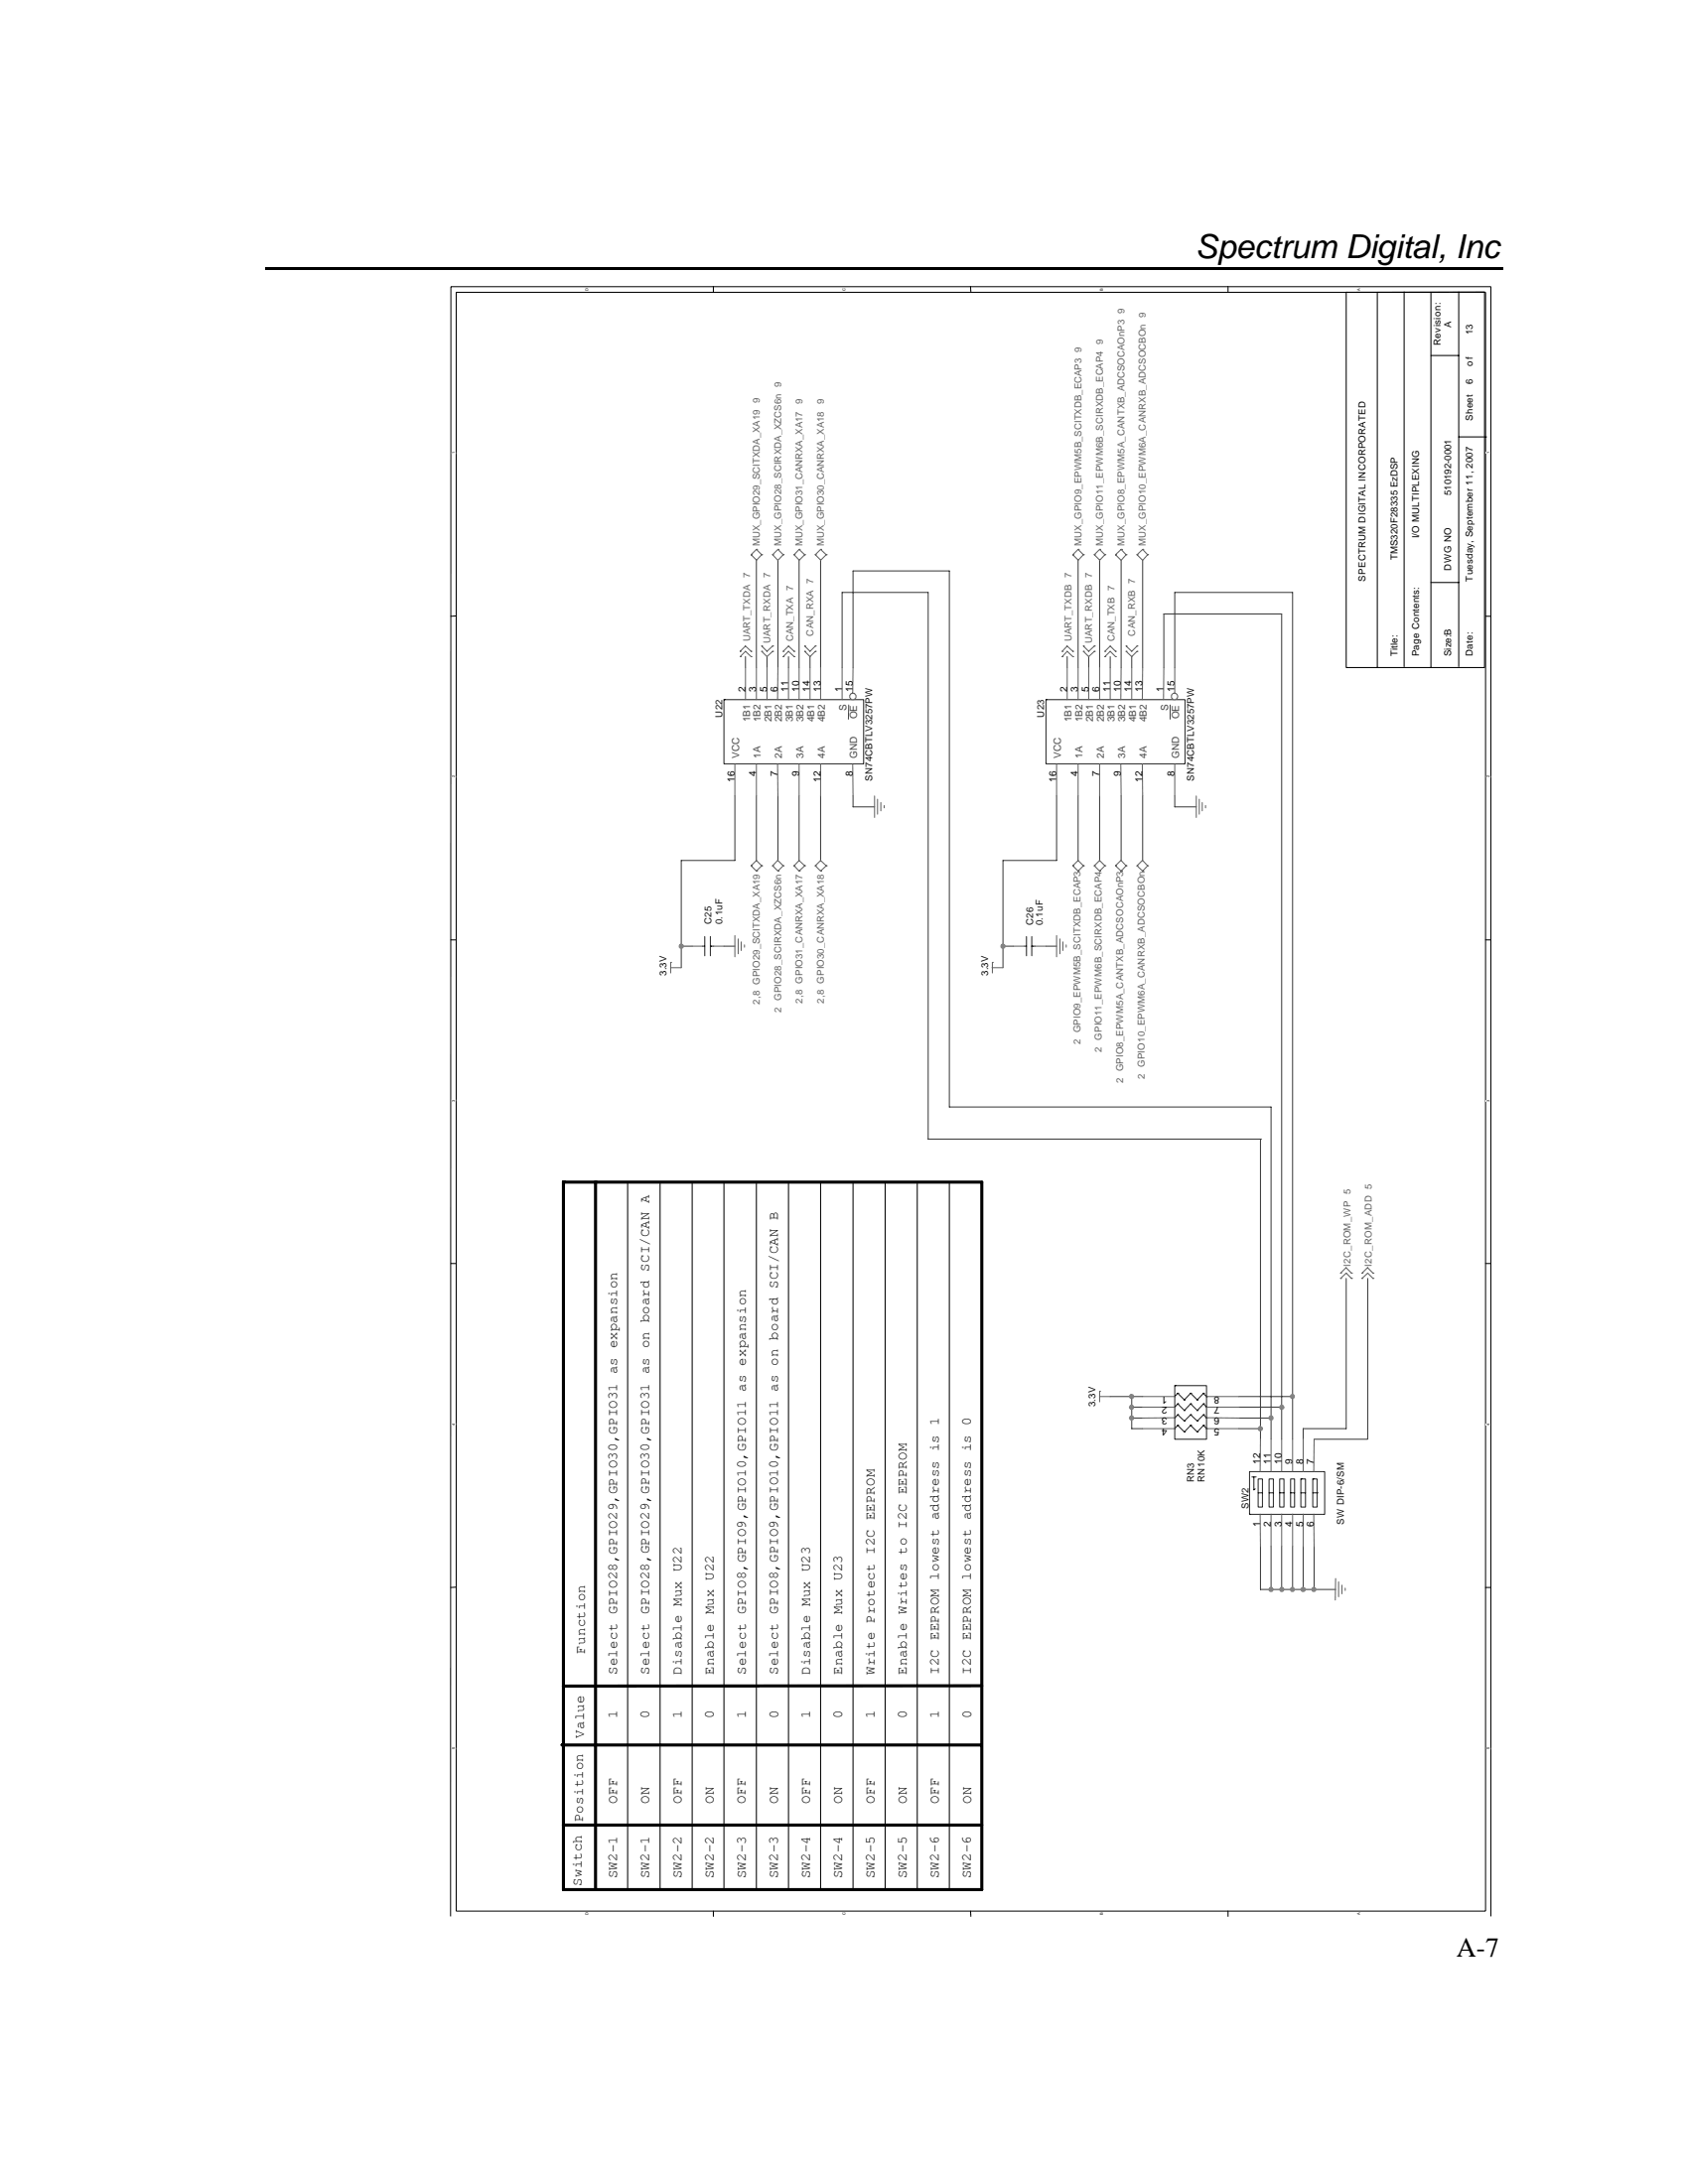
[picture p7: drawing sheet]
<svg xmlns="http://www.w3.org/2000/svg" width="216mm" height="279mm" viewBox="0 0 216 279" stroke-linecap="round" stroke-linejoin="round" font-family="sans-serif">
<path d="M33.9 34.1h.2v.4h-.2z" fill="#000"/>
<path d="M34.1 34.3h158.1" fill="none" stroke="#000" stroke-width=".34"/>
<path d="M55.5 35.6h135.7v209.6h-135.7z" fill="#fff"/>
<path d="M58.3 37.4h131.7v207.1h-131.7zM57.6 245.2l.1-208.5h133v208.5" fill="none" stroke="#000" stroke-width=".13"/>
<g fill="#fff">
<path d="M57.8 223.5h.5v.3h-.5z"/>
<path d="M190.1 223.5h.5v.3h-.5z"/>
</g>
<path d="M58.3 203l-.6 .1M190 203.1h.7" fill="none" stroke="#000" stroke-width=".13"/>
<g fill="#fff">
<path d="M57.8 182.1h.5v.2h-.6z"/>
<path d="M190.1 182.1h.5v.2h-.5z"/>
</g>
<path d="M57.7 161.6h.6M190 161.6h.7" fill="none" stroke="#000" stroke-width=".13"/>
<g fill="#fff">
<path d="M57.8 140.7h.5v.2h-.6z"/>
<path d="M190.1 140.7h.5v.2h-.5z"/>
</g>
<path d="M57.7 120.2h.6M190 120.2h.7" fill="none" stroke="#000" stroke-width=".13"/>
<g fill="#fff">
<path d="M57.8 99.2h.5v.3h-.5z"/>
<path d="M190.1 99.2h.5v.3h-.5z"/>
</g>
<path d="M58.3 78.8h-.6M190 78.8h.7" fill="none" stroke="#000" stroke-width=".13"/>
<g fill="#fff">
<path d="M57.8 57.8h.5v.3h-.6z"/>
<path d="M190.1 57.8h.5v.3h-.5z"/>
<path d="M74.8 244.7h.5v.3h-.5z"/>
<path d="M74.8 36.8h.5v.4h-.5z"/>
<path d="M107.7 244.7h.6v.3h-.6z"/>
<path d="M107.7 36.8h.6v.4h-.6z"/>
</g>
<path d="M91.2 36.7v.7M91.2 244.5v.7" fill="none" stroke="#000" stroke-width=".13"/>
<g fill="#fff">
<path d="M140.6 244.7h.6v.3h-.6z"/>
<path d="M140.6 36.9h.6v.3h-.6z"/>
</g>
<path d="M124.1 36.7l.1 .7M124.1 244.5l.1 .7" fill="none" stroke="#000" stroke-width=".13"/>
<g fill="#fff">
<path d="M173.5 244.7h.6v.3h-.6z"/>
<path d="M173.5 36.9h.6v.3h-.6z"/>
</g>
<g fill="none" stroke="#000" stroke-width=".13">
<path d="M157.1 36.7v.7M172.2 37.4h.1M176.2 37.4v48M179.6 37.4v47.9M183 37.4v48M186.6 37.4v47.9M189.9 37.4h-17.7v48h17.7v-48M183 45.5h3.6M186.6 55.9h3.4M190 55.9h.1M183 74.5h3.6M80.3 151.2v90.5"/>
<path d="M84.4 151.2v90.5M88.5 151.2v90.5M92.6 151.2h.1M92.6 151.2v90.5M96.7 151.2v90.5M100.9 151.2h.1M100.9 151.2v90.5M105 151.2v90.5M109.1 151.2v90.5M113.2 151.2h.1M113.2 151.2v90.5M117.3 151.2h.1"/>
<path d="M117.3 151.2v90.5M121.4 151.2h.1M121.4 151.2v90.5M157.1 244.5v.7"/>
</g>
<g fill="none" stroke="#3d3d3d" stroke-width=".13">
<path d="M96.7 71.7v13.7M99.5 71.7v13.7M102.2 71.7v13.7M105 71.7v13.7M137.9 71.7v13.7M140.6 71.7v13.7M143.4 71.7v13.7M146.1 71.7v13.7M95.3 84v1.4M98.1 84v1.4M100.9 84v1.4M103.6 84v1.4"/>
<path d="M107.7 85.4v-9.6h11v69.9h42.5M109.1 85.4v-12.4h12.3v68.6h41.2v42.5M136.5 84v1.4M139.2 84v1.4M142 84v1.4M144.8 84v1.4M148.9 85.4v-6.9h15v105.6M150.3 85.4v-9.6h15v108.3M94 101.8v8.3h-6.9v13.7M96.7 101.8v8.3M99.5 101.8v8.3M102.2 101.8v8.3"/>
<path d="M105 101.8v8.3M109.1 101.8v1.4h2.8M135.1 101.8v8.3h-6.8v13.7M137.9 101.8v8.3M140.6 101.8v8.3M143.4 101.8v8.3M146.1 101.8v8.3M150.3 101.8v1.4h2.7M87.1 121h1.4M92.6 121h1.4M128.3 121h1.3M133.8 121h1.3"/>
<path d="M161.2 145.7h.1M161.2 145.7v37.1M142 178.7h2.8M146.1 178.7h-1.3v1.3M158.5 178.7h6.8M172.2 163.5v19.3h-5.5v1.3M174.9 163.5v20.6h-6.8M146.1 181.4h-1.3v1.4h1.3M146.1 180h-1.3v1.4M158.5 182.8h2.7v1.3M158.5 181.4h4.1M158.5 180h5.4"/>
<path d="M161.2 197.8v5.5h1.4v-5.5M163.9 197.8v5.5M165.3 197.8v5.5M166.7 197.8v5.5h-1.4M168.1 197.8v5.5h-1.4M162.6 203.3h2.7M168.1 203.3h2.7"/>
</g>
<g fill="none" stroke="#616161" stroke-width=".13">
<path d="M96.1 71h.1M96.1 71l.6 .6M96.7 70.3h.1M96.7 70.3l-.6 .7M96.7 70.3l.7 .7M97.4 71h.1M97.4 71l-.7 .7M98.8 71h.1M98.8 71l.7 .6M99.5 70.3h.1M99.5 70.3l-.7 .7M99.5 70.3l.7 .7"/>
<path d="M100.2 71h.1M100.2 71l-.7 .7M101.6 71h.1M101.6 71l.6 .6M102.2 70.3h.1M102.2 70.3l-.6 .7M102.2 70.3l.7 .7M102.9 71h.1M102.9 71l-.7 .7M104.3 71h.1M104.3 71l.7 .6M105 70.3h.1"/>
<path d="M105 70.3l-.7 .7M105 70.3l.7 .7M105.7 71h.1M105.7 71l-.7 .7M137.2 71h.1M137.2 71l.7 .6M137.9 70.3h.1M137.9 70.3l-.7 .7M137.9 70.3l.7 .7M138.6 71h.1M138.6 71l-.7 .7M140 71h.1"/>
<path d="M140 71l.6 .6M140.6 70.3h.1M140.6 70.3l-.6 .7M140.6 70.3l.7 .7M141.3 71h.1M141.3 71l-.7 .7M142.7 71h.1M142.7 71l.7 .6M143.4 70.3h.1M143.4 70.3l-.7 .7M143.4 70.3l.6 .7M144 71h.1"/>
<path d="M144 71l-.6 .7M145.4 71h.1M145.4 71l.7 .6M146.1 70.3h.1M146.1 70.3l-.7 .7M146.1 70.3l.7 .7M146.8 71h.1M146.8 71l-.7 .7M94.7 83.3h.1M94.7 84h.1M94.7 83.3l.6-.7 .8 .7M94.7 84l.6-.7 .8 .7"/>
<path d="M95.3 85.4v4.1M96.1 83.3h.1M96.1 84h.1M96.7 97.7v4.1M97.4 83.3h.1M97.4 82.6h.1M97.4 83.3l.7 .7 .7-.7M97.4 82.6l.7 .7 .7-.7M98.8 83.3h.1M98.8 82.6h.1M99.5 97.7v4.1M100.2 83.3h.1"/>
<path d="M100.2 84h.1M100.2 83.3l.7-.7 .7 .7M100.2 84l.7-.7 .7 .7M100.9 85.4v4.1M101.6 83.3h.1M101.6 84h.1M102.2 97.7v4.1M102.9 83.3h.1M102.9 82.6h.1M102.9 83.3l.7 .7 .7-.7M102.9 82.6l.7 .7 .7-.7M103.6 85.4v4.1"/>
<path d="M104.3 83.3h.1M104.3 82.6h.1M105 85.4v4.1M105 97.7v4.1M107.7 85.4v4.1M135.9 83.3h.1M135.9 84h.1M135.9 83.3l.6-.7 .7 .7M135.9 84l.6-.7 .7 .7M137.2 83.3h.1M137.2 84h.1M138.6 83.3h.1"/>
<path d="M138.6 82.6h.1M138.6 83.3l.6 .7 .8-.7M138.6 82.6l.6 .7 .8-.7M140 83.3h.1M140 82.6h.1M141.3 83.3h.1M141.3 84h.1M141.3 83.3l.7-.7 .7 .7M141.3 84l.7-.7 .7 .7M142.7 83.3h.1M142.7 84h.1M144 83.3h.1"/>
<path d="M144 82.6h.1M144 83.3l.8 .7 .6-.7M144 82.6l.8 .7 .6-.7M145.4 83.3h.1M145.4 82.6h.1M94 119.7v2.7M96.1 110.8h.1M96.1 110.8l.6-.7 .7 .7M96.1 110.8l.6 .6M96.7 111.4h.1M97.4 110.8h.1M97.4 110.8l-.7 .6"/>
<path d="M98.8 110.8h.1M98.8 110.8l.7 .6M99.5 110.1l-.7 .7M99.5 111.4h.1M99.5 110.1l.7 .7M100.2 110.8h.1M100.2 110.8l-.7 .6M101.6 110.8h.1M101.6 110.8l.6-.7 .7 .7M101.6 110.8l.6 .6M102.2 111.4h.1M102.9 110.8h.1"/>
<path d="M102.9 110.8l-.7 .6M104.3 110.8h.1M104.3 110.8l.7-.7 .7 .7M104.3 110.8l.7 .6M105 111.4h.1M105.7 110.8h.1M105.7 110.8l-.7 .6M111.9 101.8v2.8M112.2 102.2v2M112.7 102.7v1M113.1 103.1v.2M135.1 119.7v2.7"/>
<path d="M137.2 110.8h.1M137.2 110.8l.7-.7 .7 .7M137.2 110.8l.7 .6M137.9 111.4h.1M138.6 110.8h.1M138.6 110.8l-.7 .6M140 110.8h.1M140 110.8l.6-.7 .7 .7M140 110.8l.6 .6M140.6 111.4h.1M141.3 110.8h.1M141.3 110.8l-.7 .6"/>
<path d="M142.7 110.8h.1M142.7 110.8l.7 .6M143.4 110.1l-.7 .7M143.4 111.4h.1M143.4 110.1l.6 .7M144 110.8h.1M144 110.8l-.6 .6M145.4 110.8h.1M145.4 110.8l.7 .6M146.1 110.1l-.7 .7M146.1 111.4h.1M146.1 110.1l.7 .7"/>
<path d="M146.8 110.8h.1M146.8 110.8l-.7 .6M153 101.8v2.8M153.4 102.2v2M153.8 102.7v1M154.2 103.1v.2M85.8 123.1h.1M85.8 123.8h1.3M85.8 123.1v1.4M94.4 120.1v1.9M94.8 120.5v1.1M95.2 120.9v.3"/>
<path d="M126.9 123.8h1.4M126.9 123.1h.1M126.9 123.1v1.4M135.6 120.1v1.9M135.9 120.5v1.1M136.4 120.9v.3M140.6 178h.1M140.6 178.7h1.4M140.6 178v1.3M171.5 162.9h.1M171.5 163.5h.1M171.5 163.5l.7-.6 .7 .6"/>
<path d="M172.2 162.2l-.7 .7M172.2 162.2l.7 .7M172.9 162.9h.1M172.9 163.5h.1M174.2 162.9h.1M174.2 163.5h.1M174.2 163.5l.7-.6 .7 .6M174.9 162.2l-.7 .7M174.9 162.2l.7 .7M175.6 162.9h.1M175.6 163.5h.1M170.8 201.9v2.8"/>
<path d="M171.2 202.4v1.9M171.6 202.8v1.1M172.1 203.2v.3"/>
</g>
<path d="M72.1 151.2h.1M72.1 151.2h53.5v90.5h-53.5zM76.2 151.2h.1M76.2 151.2v90.5M72.1 215.7h.1M125.6 215.7h-53.5M71.9 223.2h.1M71.9 223.2h53.5M72.1 233.5h.1M72.1 233.5h53.5" fill="none" stroke="#000" stroke-width=".4"/>
<path d="M92.6 89.5h17.9v8.2h-17.9zM92.6 89.5h.1" fill="none" stroke="#262626" stroke-width=".13"/>
<circle cx="109.1" cy="89.1" r=".42" fill="#fff"/>
<g fill="none" stroke="#616161" stroke-width=".13">
<path d="M94 97.7v4.1M96.7 85.4v4.1M98.1 85.4v4.1M99.5 85.4v4.1M102.2 85.4v4.1M109.1 97.7v4.1M109.1 85.4l-.1 3.3a.41 .41 0 0 0-.2 .6l.1 .2a.45 .45 0 0 0 .6-.5l-.2-.3h-.2M136.5 85.4v4.1M137.9 97.7v4.1M140.6 97.7v4.1M142 85.4v4.1M143.4 97.7v4.1"/>
<path d="M144.8 85.4v4.1M146.1 97.7v4.1M146.1 85.4v4.1M148.9 85.4l-.1 4.1M146.1 178.7h4.2M154.3 178.7h4.2M146.1 180h4.2M146.1 182.8h4.2M150.3 181.4h-4.2M154.3 180h4.2M154.3 182.8h4.2M154.3 181.4h4.2"/>
</g>
<path d="M108.6 90.2l-.1 1.8" fill="none" stroke="#454545" stroke-width=".13"/>
<g fill="none" stroke="#262626" stroke-width=".13">
<path d="M133.8 89.5h.1M133.8 89.5h17.8v8.2h-17.8zM150.3 177.3h4v6.8h-4zM150.3 177.3h.1M150.6 178.2h.1M150.6 179.6h.1M150.6 178.2l.9 .9M150.6 178.2l-.3 .5M150.6 179.6l.9 .8M150.6 179.6l-.3 .4M151.5 179.1h.1M152.3 178.2h.1"/>
<path d="M152.3 179.6h.1M152.3 178.2l.8 .9M152.3 178.2l-.8 .9M152.3 179.6l.8 .8M152.3 179.6l-.8 .8M153.1 179.1h.1M153.9 178.2l.4 .5M153.9 178.2h.1M153.9 179.6h.1M153.9 178.2l-.8 .9M153.9 179.6l.4 .4M153.9 179.6l-.8 .8"/>
<path d="M154.3 178.7h.1M150.6 181h.1M150.6 182.3h.1M150.6 181l.9 .8M150.6 181l-.3 .4M150.6 182.3l.9 .9M150.6 182.3l-.3 .5M151.5 180.4h.1M151.5 181.8h.1M151.5 183.2h.1M152.3 181h.1M152.3 182.3h.1"/>
<path d="M152.3 181l.8 .8M152.3 181l-.8 .8M152.3 182.3l.8 .9M152.3 182.3l-.8 .9M153.1 180.4h.1M153.1 181.8h.1M153.1 183.2h.1M153.9 181h.1M153.9 182.3h.1M153.9 181l.4 .4M153.9 181l-.8 .8M153.9 182.3l.4 .5"/>
<path d="M153.9 182.3l-.8 .9M154.3 180h.1M154.3 181.4h.1M154.3 182.8h.1"/>
</g>
<circle cx="150.2" cy="89.1" r=".43" fill="#fff"/>
<g fill="none" stroke="#616161" stroke-width=".13">
<path d="M135.1 97.7v4.1M137.9 85.4v4.1M139.2 85.4v4.1M140.6 85.4v4.1M143.4 85.4v4.1M150.2 88.7a.43 .43 0 0 0-.3 .2 .43 .43 0 0 0 .1 .5 .43 .43 0 0 0 .6-.3l-.1-.3-.3-.1M150.3 85.4v3.3M150.3 97.7v4.1M88.5 121h1.3M91.3 121h1.3M129.6 121h1.4M132.4 121h1.4"/>
<path d="M161.2 193.7v4.1M161.2 184.1v4.2M162.6 184.1v4.2M162.6 193.7v4.1M163.9 184.1v4.2M163.9 193.7v4.1M165.3 184.1v4.2M165.3 193.7v4.1M166.7 184.1v4.2M166.7 193.7v4.1M168 193.7l.1 4.1M168.1 184.1l-.1 4.2"/>
</g>
<path d="M149.7 90.2v1.8" fill="none" stroke="#454545" stroke-width=".13"/>
<g fill="none" stroke="#262626" stroke-width=".13">
<path d="M90.1 119.8v2.5M90.9 119.8v2.5M131.3 119.8v2.5M132 119.8v2.5M89.8 121h.3M90.9 121h.1M90.9 121h.4M131 121h.3M132 121h.1M132 121h.4M159.8 188.3h9.6v5.4h-9.6zM159.8 193.7h.1"/>
<path d="M160.1 188.9h.6M160.4 188.9v1.7l.1-.1M160.9 189.2h.6v3.6h-.6zM160.9 191h.6M162.3 189.2h.6v3.6h-.6zM162.3 191h.6M163.7 189.2h.5v3.6h-.5zM163.7 191h.5M165.1 189.2h.5v3.6h-.5zM165.1 191h.5M166.4 189.2h.6v3.6h-.6zM166.4 189.2h.1"/>
<path d="M166.4 191h.6M167.9 189.2h.6v3.6h-.6zM167.9 189.2h.1M167.9 191h.6M168.5 191h.1"/>
</g>
<path d="M87 120.8h.3l.1 .2-.1 .2a.31 .31 0 0 1-.4 0z" fill-rule="evenodd" fill="#7e7e7e"/>
<path d="M87 120.8h.3l.1 .2-.1 .2a.31 .31 0 0 1-.4 0z" fill="none" stroke="#7e7e7e" stroke-width=".13"/>
<circle cx="164" cy="180" r=".26" fill="#7e7e7e"/>
<circle cx="164" cy="180" r=".26" fill="none" stroke="#7e7e7e" stroke-width=".13"/>
<path d="M162.4 181.2a.28 .28 0 0 1 .3 0 .28 .28 0 0 1 .1 .3v.1a.31 .31 0 0 1-.5-.1z" fill-rule="evenodd" fill="#7e7e7e"/>
<path d="M162.6 181.1l-.2 .1-.1 .3a.29 .29 0 0 0 .4 .1 .29 .29 0 0 0 .1-.3l-.1-.1h-.1" fill="none" stroke="#7e7e7e" stroke-width=".13"/>
<circle cx="161.2" cy="182.8" r=".28" fill="#7e7e7e"/>
<path d="M161.2 182.5a.36 .36 0 0 0-.2 .4l.1 .1a.29 .29 0 0 0 .3-.4l-.2-.1" fill="none" stroke="#7e7e7e" stroke-width=".13"/>
<circle cx="144.7" cy="178.7" r=".25" fill="#7e7e7e"/>
<path d="M144.7 178.4a.26 .26 0 0 0-.2 .4 .26 .26 0 0 0 .5 0 .26 .26 0 0 0-.2-.4" fill="none" stroke="#7e7e7e" stroke-width=".13"/>
<circle cx="144.8" cy="180" r=".27" fill="#7e7e7e"/>
<path d="M144.7 179.8a.28 .28 0 0 0-.2 .4 .28 .28 0 0 0 .5 0 .28 .28 0 0 0-.2-.4" fill="none" stroke="#7e7e7e" stroke-width=".13"/>
<circle cx="144.7" cy="181.4" r=".29" fill="#7e7e7e"/>
<path d="M144.7 181.1a.27 .27 0 0 0-.2 .4 .27 .27 0 0 0 .4 .1 .27 .27 0 0 0 0-.4h-.1" fill="none" stroke="#7e7e7e" stroke-width=".13"/>
<path d="M165.1 178.4a.27 .27 0 0 1 .5 .2 .26 .26 0 0 1-.4 .3l-.1-.1z" fill-rule="evenodd" fill="#7e7e7e"/>
<path d="M165.1 178.4a.27 .27 0 0 1 .5 .2 .26 .26 0 0 1-.4 .3l-.1-.1z" fill="none" stroke="#7e7e7e" stroke-width=".13"/>
<path d="M162.3 203.2a.28 .28 0 0 1 .4-.1 .28 .28 0 0 1 .1 .3l-.1 .2h-.3l-.1-.1z" fill-rule="evenodd" fill="#7e7e7e"/>
<path d="M162.3 203.2a.28 .28 0 0 1 .4-.1 .28 .28 0 0 1 .1 .3l-.1 .2h-.3l-.1-.1z" fill="none" stroke="#7e7e7e" stroke-width=".13"/>
<path d="M163.8 203.1a.28 .28 0 0 1 .3 0 .28 .28 0 0 1 .1 .4l-.1 .1h-.3a.27 .27 0 0 1 0-.5z" fill-rule="evenodd" fill="#7e7e7e"/>
<path d="M163.8 203.1a.28 .28 0 0 1 .3 0 .28 .28 0 0 1 .1 .4l-.1 .1h-.3a.27 .27 0 0 1 0-.5z" fill="none" stroke="#7e7e7e" stroke-width=".13"/>
<path d="M128.1 120.8h.4v.2v.2a.31 .31 0 0 1-.5 0z" fill-rule="evenodd" fill="#7e7e7e"/>
<path d="M128.1 120.8h.4v.2v.2a.31 .31 0 0 1-.5 0z" fill="none" stroke="#7e7e7e" stroke-width=".13"/>
<path d="M166.6 203.1h.2l.1 .1a.21 .21 0 0 1 .1 .2 .21 .21 0 0 1-.2 .2h-.2l-.2-.1v-.2z" fill-rule="evenodd" fill="#7e7e7e"/>
<path d="M166.6 203.1h.2l.1 .1a.21 .21 0 0 1 .1 .2 .21 .21 0 0 1-.2 .2h-.2l-.2-.1v-.2z" fill="none" stroke="#7e7e7e" stroke-width=".13"/>
<path d="M165.2 203.1a.28 .28 0 0 1 .3 .3l-.1 .2h-.2l-.1-.2v-.2z" fill-rule="evenodd" fill="#7e7e7e"/>
<path d="M165.2 203.1a.28 .28 0 0 1 .3 .3l-.1 .2h-.2l-.1-.2v-.2z" fill="none" stroke="#7e7e7e" stroke-width=".13"/>
<path d="M167.9 203.1a.28 .28 0 0 1 .3 .1 .28 .28 0 0 1 0 .4l-.4-.1z" fill-rule="evenodd" fill="#7e7e7e"/>
<path d="M167.9 203.1a.28 .28 0 0 1 .3 .1 .28 .28 0 0 1 0 .4l-.4-.1z" fill="none" stroke="#7e7e7e" stroke-width=".13"/>
<text font-size="4.2" x="152.9" y="33">Spectrum Digital, Inc</text>
<text font-size="3.5" x="186.3" y="250.4">A-7</text>
<g font-size="1.8">
<text x="74.8" y="211.6" transform="rotate(-90 74.8 211.6)">Function</text>
<text x="78.9" y="214.3" transform="rotate(-90 78.9 214.3)">Select GPIO28,GPIO29,GPIO30,GPIO31 as expansion</text>
<text x="83" y="214.3" transform="rotate(-90 83 214.3)">Select GPIO28,GPIO29,GPIO30,GPIO31 as on board SCI/CAN A</text>
<text x="87.2" y="214.3" transform="rotate(-90 87.2 214.3)">Disable Mux U22</text>
<text x="91.3" y="214.3" transform="rotate(-90 91.3 214.3)">Enable Mux U22</text>
<text x="95.4" y="214.3" transform="rotate(-90 95.4 214.3)">Select GPIO8,GPIO9,GPIO10,GPIO11 as expansion</text>
<text x="99.5" y="214.3" transform="rotate(-90 99.5 214.3)">Select GPIO8,GPIO9,GPIO10,GPIO11 as on board SCI/CAN B</text>
<text x="103.6" y="214.3" transform="rotate(-90 103.6 214.3)">Disable Mux U23</text>
<text x="107.7" y="214.3" transform="rotate(-90 107.7 214.3)">Enable Mux U23</text>
<text x="111.9" y="214.3" transform="rotate(-90 111.9 214.3)">Write Protect I2C EEPROM</text>
<text x="116" y="214.3" transform="rotate(-90 116 214.3)">Enable Writes to I2C EEPROM</text>
<text x="120.1" y="214.3" transform="rotate(-90 120.1 214.3)">I2C EEPROM lowest address is 1</text>
<text x="124.2" y="214.3" transform="rotate(-90 124.2 214.3)">I2C EEPROM lowest address is 0</text>
<text x="78.9" y="219.8" transform="rotate(-90 78.9 219.8)">1</text>
<text x="83" y="219.8" transform="rotate(-90 83 219.8)">0</text>
<text x="87.2" y="219.8" transform="rotate(-90 87.2 219.8)">1</text>
<text x="91.3" y="219.8" transform="rotate(-90 91.3 219.8)">0</text>
<text x="95.4" y="219.8" transform="rotate(-90 95.4 219.8)">1</text>
<text x="99.5" y="219.8" transform="rotate(-90 99.5 219.8)">0</text>
<text x="103.6" y="219.8" transform="rotate(-90 103.6 219.8)">1</text>
<text x="107.7" y="219.8" transform="rotate(-90 107.7 219.8)">0</text>
<text x="111.9" y="219.8" transform="rotate(-90 111.9 219.8)">1</text>
<text x="116" y="219.8" transform="rotate(-90 116 219.8)">0</text>
<text x="120.1" y="219.8" transform="rotate(-90 120.1 219.8)">1</text>
<text x="124.2" y="219.8" transform="rotate(-90 124.2 219.8)">0</text>
<text x="74.7" y="222.4" transform="rotate(-90 74.7 222.4)">Value</text>
<text x="74.6" y="233.1" transform="rotate(-90 74.6 233.1)">Position</text>
<text x="78.9" y="230.7" transform="rotate(-90 78.9 230.7)">OFF</text>
<text x="83" y="230.7" transform="rotate(-90 83 230.7)">ON</text>
<text x="87.2" y="230.7" transform="rotate(-90 87.2 230.7)">OFF</text>
<text x="91.3" y="230.7" transform="rotate(-90 91.3 230.7)">ON</text>
<text x="95.3" y="230.7" transform="rotate(-90 95.3 230.7)">OFF</text>
<text x="99.5" y="230.7" transform="rotate(-90 99.5 230.7)">ON</text>
<text x="103.6" y="230.7" transform="rotate(-90 103.6 230.7)">OFF</text>
<text x="107.7" y="230.7" transform="rotate(-90 107.7 230.7)">ON</text>
<text x="111.9" y="230.7" transform="rotate(-90 111.9 230.7)">OFF</text>
<text x="116" y="230.7" transform="rotate(-90 116 230.7)">ON</text>
<text x="120.1" y="230.7" transform="rotate(-90 120.1 230.7)">OFF</text>
<text x="124.2" y="230.7" transform="rotate(-90 124.2 230.7)">ON</text>
<text x="74.4" y="241.3" transform="rotate(-90 74.4 241.3)">Switch</text>
<text x="78.9" y="240.3" transform="rotate(-90 78.9 240.3)">SW2-1</text>
<text x="83" y="240.3" transform="rotate(-90 83 240.3)">SW2-1</text>
<text x="87.2" y="240.3" transform="rotate(-90 87.2 240.3)">SW2-2</text>
<text x="91.3" y="240.3" transform="rotate(-90 91.3 240.3)">SW2-2</text>
<text x="95.4" y="240.3" transform="rotate(-90 95.4 240.3)">SW2-3</text>
<text x="99.5" y="240.3" transform="rotate(-90 99.5 240.3)">SW2-3</text>
<text x="103.6" y="240.3" transform="rotate(-90 103.6 240.3)">SW2-4</text>
<text x="107.7" y="240.3" transform="rotate(-90 107.7 240.3)">SW2-4</text>
<text x="111.9" y="240.3" transform="rotate(-90 111.9 240.3)">SW2-5</text>
<text x="116" y="240.3" transform="rotate(-90 116 240.3)">SW2-5</text>
<text x="120.1" y="240.3" transform="rotate(-90 120.1 240.3)">SW2-6</text>
<text x="124.2" y="240.3" transform="rotate(-90 124.2 240.3)">SW2-6</text>
</g>
<g font-size="1.3">
<text x="95.3" y="88.5" transform="rotate(-90 95.3 88.5)">2</text>
<text x="96.7" y="88.5" transform="rotate(-90 96.7 88.5)">3</text>
<text x="98.1" y="88.5" transform="rotate(-90 98.1 88.5)">5</text>
<text x="99.5" y="88.5" transform="rotate(-90 99.5 88.5)">6</text>
<text x="100.8" y="88.5" transform="rotate(-90 100.8 88.5)">11</text>
<text x="102.2" y="88.5" transform="rotate(-90 102.2 88.5)">10</text>
<text x="103.6" y="88.5" transform="rotate(-90 103.6 88.5)">14</text>
<text x="105" y="88.5" transform="rotate(-90 105 88.5)">13</text>
<text x="107.7" y="88.5" transform="rotate(-90 107.7 88.5)">1</text>
<text x="109.1" y="88.5" transform="rotate(-90 109.1 88.5)">15</text>
<text x="136.5" y="88.5" transform="rotate(-90 136.5 88.5)">2</text>
<text x="137.9" y="88.5" transform="rotate(-90 137.9 88.5)">3</text>
<text x="139.2" y="88.5" transform="rotate(-90 139.2 88.5)">5</text>
<text x="140.6" y="88.5" transform="rotate(-90 140.6 88.5)">6</text>
<text x="142" y="88.5" transform="rotate(-90 142 88.5)">11</text>
<text x="143.4" y="88.5" transform="rotate(-90 143.4 88.5)">10</text>
<text x="144.7" y="88.5" transform="rotate(-90 144.7 88.5)">14</text>
<text x="146.1" y="88.5" transform="rotate(-90 146.1 88.5)">13</text>
<text x="148.8" y="88.5" transform="rotate(-90 148.8 88.5)">1</text>
<text x="150.2" y="88.5" transform="rotate(-90 150.2 88.5)">15</text>
<text x="94" y="100" transform="rotate(-90 94 100)">16</text>
<text x="96.7" y="99.4" transform="rotate(-90 96.7 99.4)">4</text>
<text x="99.5" y="99.4" transform="rotate(-90 99.5 99.4)">7</text>
<text x="102.2" y="99.4" transform="rotate(-90 102.2 99.4)">9</text>
<text x="105" y="100" transform="rotate(-90 105 100)">12</text>
<text x="109.1" y="99.4" transform="rotate(-90 109.1 99.4)">8</text>
<text x="135.1" y="100" transform="rotate(-90 135.1 100)">16</text>
<text x="137.9" y="99.4" transform="rotate(-90 137.9 99.4)">4</text>
<text x="140.6" y="99.4" transform="rotate(-90 140.6 99.4)">7</text>
<text x="143.4" y="99.4" transform="rotate(-90 143.4 99.4)">9</text>
<text x="146.1" y="100" transform="rotate(-90 146.1 100)">12</text>
<text x="150.2" y="99.4" transform="rotate(-90 150.2 99.4)">8</text>
<text x="149.3" y="178.7" transform="rotate(-180 149.3 178.7)">1</text>
<text x="156" y="178.7" transform="rotate(-180 156 178.7)">8</text>
<text x="149.3" y="180" transform="rotate(-180 149.3 180)">2</text>
<text x="149.3" y="181.4" transform="rotate(-180 149.3 181.4)">3</text>
<text x="149.3" y="182.8" transform="rotate(-180 149.3 182.8)">4</text>
<text x="156" y="182.8" transform="rotate(-180 156 182.8)">5</text>
<text x="156" y="181.4" transform="rotate(-180 156 181.4)">6</text>
<text x="156" y="180" transform="rotate(-180 156 180)">7</text>
<text x="161.2" y="187.3" transform="rotate(-90 161.2 187.3)">12</text>
<text x="162.5" y="187.3" transform="rotate(-90 162.5 187.3)">11</text>
<text x="163.9" y="187.3" transform="rotate(-90 163.9 187.3)">10</text>
<text x="165.3" y="187.3" transform="rotate(-90 165.3 187.3)">9</text>
<text x="166.7" y="187.3" transform="rotate(-90 166.7 187.3)">8</text>
<text x="168" y="187.3" transform="rotate(-90 168 187.3)">7</text>
<text x="161.2" y="195.4" transform="rotate(-90 161.2 195.4)">1</text>
<text x="162.5" y="195.4" transform="rotate(-90 162.5 195.4)">2</text>
<text x="163.9" y="195.4" transform="rotate(-90 163.9 195.4)">3</text>
<text x="165.3" y="195.4" transform="rotate(-90 165.3 195.4)">4</text>
<text x="166.7" y="195.4" transform="rotate(-90 166.7 195.4)">5</text>
<text x="168" y="195.4" transform="rotate(-90 168 195.4)">6</text>
</g>
<g font-size="1.3" fill="#454545">
<text x="95.9" y="92.4" transform="rotate(-90 95.9 92.4)">1B1</text>
<text x="97.3" y="92.4" transform="rotate(-90 97.3 92.4)">1B2</text>
<text x="98.7" y="92.4" transform="rotate(-90 98.7 92.4)">2B1</text>
<text x="100" y="92.4" transform="rotate(-90 100 92.4)">2B2</text>
<text x="101.4" y="92.4" transform="rotate(-90 101.4 92.4)">3B1</text>
<text x="102.8" y="92.4" transform="rotate(-90 102.8 92.4)">3B2</text>
<text x="104.2" y="92.4" transform="rotate(-90 104.2 92.4)">4B1</text>
<text x="105.5" y="92.4" transform="rotate(-90 105.5 92.4)">4B2</text>
<text x="108.3" y="91" transform="rotate(-90 108.3 91)">S</text>
<text x="109.6" y="92" transform="rotate(-90 109.6 92)">OE</text>
<text x="137" y="92.4" transform="rotate(-90 137 92.4)">1B1</text>
<text x="138.4" y="92.4" transform="rotate(-90 138.4 92.4)">1B2</text>
<text x="139.8" y="92.4" transform="rotate(-90 139.8 92.4)">2B1</text>
<text x="141.2" y="92.4" transform="rotate(-90 141.2 92.4)">2B2</text>
<text x="142.6" y="92.4" transform="rotate(-90 142.6 92.4)">3B1</text>
<text x="143.9" y="92.4" transform="rotate(-90 143.9 92.4)">3B2</text>
<text x="145.3" y="92.4" transform="rotate(-90 145.3 92.4)">4B1</text>
<text x="146.7" y="92.4" transform="rotate(-90 146.7 92.4)">4B2</text>
<text x="149.4" y="91" transform="rotate(-90 149.4 91)">S</text>
<text x="150.8" y="92" transform="rotate(-90 150.8 92)">OE</text>
<text x="94.5" y="97" transform="rotate(-90 94.5 97)">VCC</text>
<text x="97.3" y="97" transform="rotate(-90 97.3 97)">1A</text>
<text x="100" y="97" transform="rotate(-90 100 97)">2A</text>
<text x="102.8" y="97" transform="rotate(-90 102.8 97)">3A</text>
<text x="105.5" y="97" transform="rotate(-90 105.5 97)">4A</text>
<text x="109.6" y="97" transform="rotate(-90 109.6 97)">GND</text>
<text x="135.7" y="97" transform="rotate(-90 135.7 97)">VCC</text>
<text x="138.4" y="97" transform="rotate(-90 138.4 97)">1A</text>
<text x="141.2" y="97" transform="rotate(-90 141.2 97)">2A</text>
<text x="143.9" y="97" transform="rotate(-90 143.9 97)">3A</text>
<text x="146.7" y="97" transform="rotate(-90 146.7 97)">4A</text>
<text x="150.8" y="97" transform="rotate(-90 150.8 97)">GND</text>
</g>
<g font-size="1.2">
<text x="185.6" y="41.9" transform="rotate(-90 185.6 41.9)">A</text>
<text x="184.2" y="44.2" transform="rotate(-90 184.2 44.2)">Revision:</text>
<text x="188.4" y="46.9" transform="rotate(-90 188.4 46.9)">o f</text>
<text x="188.4" y="42.9" transform="rotate(-90 188.4 42.9)">13</text>
<text x="188.4" y="53.8" transform="rotate(-90 188.4 53.8)">Sheet</text>
<text x="188.4" y="49.2" transform="rotate(-90 188.4 49.2)">6</text>
<text x="185.6" y="63.4" transform="rotate(-90 185.6 63.4)">510192-0001</text>
<text x="178.7" y="71.6" transform="rotate(-90 178.7 71.6)">TMS320F28335 EzDSP</text>
<text x="181.5" y="68.9" transform="rotate(-90 181.5 68.9)">I/O MULTIPLEXING</text>
<text x="174.6" y="74.4" transform="rotate(-90 174.6 74.4)">SPECTRUM DIGITAL INCORPORATED</text>
<text x="185.6" y="73" transform="rotate(-90 185.6 73)">DWG NO</text>
<text x="188.4" y="74.4" transform="rotate(-90 188.4 74.4)">Tuesday, September 11, 2007</text>
<text x="178.7" y="84" transform="rotate(-90 178.7 84)">Title:</text>
<text x="181.5" y="84" transform="rotate(-90 181.5 84)">Page Contents:</text>
<text x="185.6" y="84" transform="rotate(-90 185.6 84)">Size:B</text>
<text x="188.4" y="84" transform="rotate(-90 188.4 84)">Date:</text>
<text x="85.2" y="124.9" transform="rotate(-90 85.2 124.9)">3.3V</text>
<text x="126.4" y="124.9" transform="rotate(-90 126.4 124.9)">3.3V</text>
<text x="140.1" y="180" transform="rotate(-90 140.1 180)">3.3V</text>
</g>
<g font-size="1.2" fill="#616161">
<text x="102.6" y="51.7" transform="rotate(-90 102.6 51.7)">9</text>
<text x="105.4" y="51.7" transform="rotate(-90 105.4 51.7)">9</text>
<text x="97.2" y="69.9" transform="rotate(-90 97.2 69.9)">MUX_GPIO29_SCITXDA_XA19 9</text>
<text x="99.9" y="69.9" transform="rotate(-90 99.9 69.9)">MUX_GPIO28_SCIRXDA_XZCS6n 9</text>
<text x="102.6" y="69.9" transform="rotate(-90 102.6 69.9)">MUX_GPIO31_CANRXA_XA17</text>
<text x="105.4" y="69.9" transform="rotate(-90 105.4 69.9)">MUX_GPIO30_CANRXA_XA18</text>
<text x="138.3" y="69.9" transform="rotate(-90 138.3 69.9)">MUX_GPIO9_EPWM5B_SCITXDB_ECAP3 9</text>
<text x="141.1" y="69.9" transform="rotate(-90 141.1 69.9)">MUX_GPIO11_EPWM6B_SCIRXDB_ECAP4 9</text>
<text x="143.8" y="69.9" transform="rotate(-90 143.8 69.9)">MUX_GPIO8_EPWM5A_CANTXB_ADCSOCAOnP3 9</text>
<text x="146.5" y="69.9" transform="rotate(-90 146.5 69.9)">MUX_GPIO10_EPWM6A_CANRXB_ADCSOCBOn 9</text>
<text x="95.9" y="82.1" transform="rotate(-90 95.9 82.1)">UART_TXDA 7</text>
<text x="98.5" y="82.4" transform="rotate(-90 98.5 82.4)">UART_RXDA 7</text>
<text x="101.4" y="82.1" transform="rotate(-90 101.4 82.1)">CAN_TXA 7</text>
<text x="104" y="81.4" transform="rotate(-90 104 81.4)">CAN_RXA 7</text>
<text x="137" y="82.1" transform="rotate(-90 137 82.1)">UART_TXDB 7</text>
<text x="139.7" y="82.4" transform="rotate(-90 139.7 82.4)">UART_RXDB 7</text>
<text x="142.6" y="82.1" transform="rotate(-90 142.6 82.1)">CAN_TXB 7</text>
<text x="145.2" y="81.4" transform="rotate(-90 145.2 81.4)">CAN_RXB 7</text>
<text x="97.2" y="128.6" transform="rotate(-90 97.2 128.6)">2,8 GPIO29_SCITXDA_XA19</text>
<text x="99.9" y="129.6" transform="rotate(-90 99.9 129.6)">2 GPIO28_SCIRXDA_XZCS6n</text>
<text x="102.6" y="128.5" transform="rotate(-90 102.6 128.5)">2,8 GPIO31_CANRXA_XA17</text>
<text x="105.4" y="128.5" transform="rotate(-90 105.4 128.5)">2,8 GPIO30_CANRXA_XA18</text>
<text x="138.2" y="133.7" transform="rotate(-90 138.2 133.7)">2 GPIO9_EPWM5B_SCITXDB_ECAP3</text>
<text x="140.9" y="134.6" transform="rotate(-90 140.9 134.6)">2 GPIO11_EPWM6B_SCIRXDB_ECAP4</text>
<text x="143.7" y="138.6" transform="rotate(-90 143.7 138.6)">2 GPIO8_EPWM5A_CANTXB_ADCSOCAOnP3</text>
<text x="146.4" y="138" transform="rotate(-90 146.4 138)">2 GPIO10_EPWM6A_CANRXB_ADCSOCBOn</text>
<text x="172.7" y="162" transform="rotate(-90 172.7 162)">I2C_ROM_WP 5</text>
<text x="175.4" y="162" transform="rotate(-90 175.4 162)">I2C_ROM_ADD 5</text>
</g>
<g font-size="1.2" fill="#111">
<text x="92.4" y="91.8" transform="rotate(-90 92.4 91.8)">U22</text>
<text x="133.5" y="91.8" transform="rotate(-90 133.5 91.8)">U23</text>
<text x="111.6" y="99.9" transform="rotate(-90 111.6 99.9)">SN74CBTLV3257PW</text>
<text x="152.7" y="99.9" transform="rotate(-90 152.7 99.9)">SN74CBTLV3257PW</text>
<text x="91" y="118.3" transform="rotate(-90 91 118.3)">C25</text>
<text x="92.4" y="118.3" transform="rotate(-90 92.4 118.3)">0.1uF</text>
<text x="132.1" y="118.4" transform="rotate(-90 132.1 118.4)">C26</text>
<text x="133.4" y="118.4" transform="rotate(-90 133.4 118.4)">0.1uF</text>
<text x="152.7" y="189.6" transform="rotate(-90 152.7 189.6)">RN3</text>
<text x="154.1" y="189.6" transform="rotate(-90 154.1 189.6)">RN10K</text>
<text x="159.7" y="193.1" transform="rotate(-90 159.7 193.1)">SW2</text>
<text x="171.9" y="195.1" transform="rotate(-90 171.9 195.1)">SW DIP-6/SM</text>
</g>
<g font-size=".5">
<text x="75.2" y="37.2" transform="rotate(-90 75.2 37.2)">D</text>
<text x="108.1" y="37.2" transform="rotate(-90 108.1 37.2)">C</text>
<text x="141.1" y="37.2" transform="rotate(-90 141.1 37.2)">B</text>
<text x="174" y="37.2" transform="rotate(-90 174 37.2)">A</text>
<text x="58.2" y="58.1" transform="rotate(-90 58.2 58.1)">1</text>
<text x="190.5" y="58.1" transform="rotate(-90 190.5 58.1)">1</text>
<text x="58.2" y="99.5" transform="rotate(-90 58.2 99.5)">2</text>
<text x="190.5" y="99.5" transform="rotate(-90 190.5 99.5)">2</text>
<text x="58.2" y="140.9" transform="rotate(-90 58.2 140.9)">3</text>
<text x="190.5" y="140.9" transform="rotate(-90 190.5 140.9)">3</text>
<text x="58.2" y="182.3" transform="rotate(-90 58.2 182.3)">4</text>
<text x="190.5" y="182.3" transform="rotate(-90 190.5 182.3)">4</text>
<text x="58.2" y="223.7" transform="rotate(-90 58.2 223.7)">5</text>
<text x="190.5" y="223.7" transform="rotate(-90 190.5 223.7)">5</text>
<text x="75.2" y="245" transform="rotate(-90 75.2 245)">D</text>
<text x="108.1" y="245" transform="rotate(-90 108.1 245)">C</text>
<text x="141.1" y="245" transform="rotate(-90 141.1 245)">B</text>
<text x="174" y="245" transform="rotate(-90 174 245)">A</text>
</g>
</svg>
